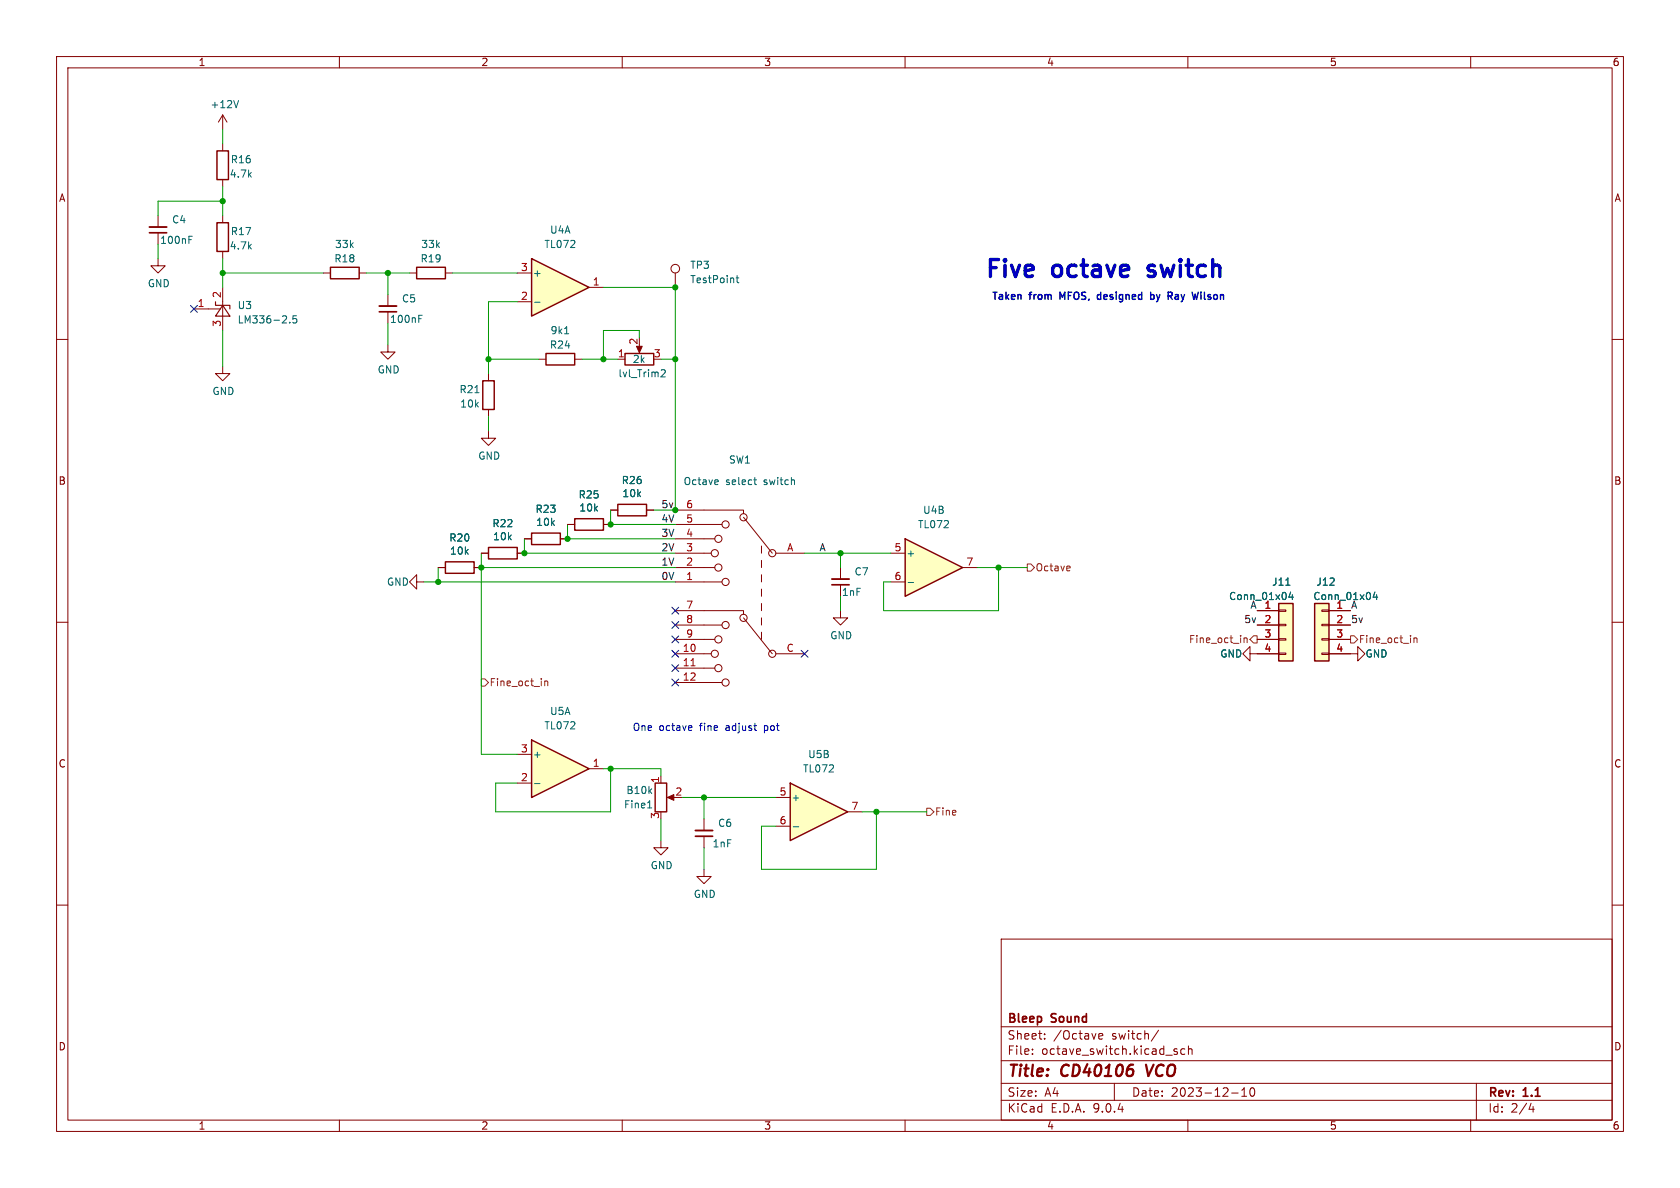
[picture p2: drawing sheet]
<svg xmlns="http://www.w3.org/2000/svg" width="297mm" height="210mm" viewBox="0 0 297 210" stroke-linecap="round" stroke-linejoin="round" font-family="sans-serif">
<g fill="none" stroke="#840000" stroke-width=".18">
<path d="M10 10h277v190h-277zM12 12h273v186h-273zM60 10v2M110 10v2M160 10v2M210 10v2M260 10v2M10 60h2M285 60h2M10 110h2M285 110h2M10 160h2"/>
<path d="M177 166h108v32h-108zM285 160h2M60 198v2M110 198v2M160 198v2M177 194.5h108M177 191.5h108M177 187.5h108M177 181.5h108M182.5 186.3v.1M182.5 185.5v.1M184.7 183.6v.1"/>
<path d="M184.7 182.8v.1M194.2 183.2l.8-.1-.1-.3-.4-.1-.3 .2 .1 .7h.6M197 191.5v3M204.8 182.1l-1.3 2M207.6 185.8l.5 .2 .1 .2-.2 .2-.5-.1M207.6 185.5h.5M209.5 185.5l-.5-.1-.3 .3v.4l.2 .2h.6M210 198v2M210.1 185.5l.2-.1 .4 .1v.9M210.1 184.9v1.5M217.7 193.2h1.2M219.5 193.8h.9"/>
<path d="M219.5 192.7l.5-.4v1.5M221.1 192.4l.2-.1a.81 .81 0 0 1 .6 .6 .81 .81 0 0 1-.3 .8l-.1 .1a.81 .81 0 0 1-.4-1.4zM260 198v2M261 191.5v6.5M270.7 195l-.4 1.1h.9M271 195.6v1"/>
</g>
<path d="M202.6 188.2l.4 2" fill="none" stroke="#840000" stroke-width=".4"/>
<path d="M94 45.7l10.1 5.1-10.1 5.1z" fill="#ffffc2"/>
<path d="M94 45.7l10.1 5.1-10.1 5.1z" fill="none" stroke="#840000" stroke-width=".25"/>
<path d="M91.4 48.3h2.6M91.4 53.3h2.6M104.1 50.8h2.6M238.8 115.6h1.2v1.2l1.3-1.2-1.3-1.3v1.3" fill="none" stroke="#840000" stroke-width=".18"/>
<path d="M94.5 53.4h1" fill="none" stroke="#006464" stroke-width=".18"/>
<path d="M232.4 106.7h2.5v10.1h-2.5z" fill="#ffffc2"/>
<path d="M232.4 106.7h2.5v10.1h-2.5z" fill="none" stroke="#840000" stroke-width=".25"/>
<path d="M233.7 107.8h1.2v.3h-1.2zM233.7 110.4h1.2v.2h-1.2zM233.7 112.9h1.2v.3h-1.2zM233.7 115.4h1.2v.3h-1.2zM234.9 108h3.9M234.9 110.5h3.9M234.9 113h3.9M234.9 115.6h3.9" fill="none" stroke="#840000" stroke-width=".18"/>
<path d="M243.1 104.7l-.3 .9h.7M243.4 105.1v.9" fill="none" stroke="#006464" stroke-width=".18"/>
<path d="M226.1 106.7h2.5v10.1h-2.5z" fill="#ffffc2"/>
<path d="M38.4 39.4h2v5.1h-2zM73.7 47.2h5v2.1h-5zM85.3 67.3h2.1v5.1h-2.1zM96.5 62.5h5.1v2h-5.1zM110.5 62.5h5.1v2h-5.1zM101.6 91.7h5.1v2h-5.1zM109.2 89.2h5.1v2h-5.1zM226.1 106.7h2.5v10.1h-2.5zM115.8 138.4h2.1v5.1h-2.1z" fill="none" stroke="#840000" stroke-width=".25"/>
<g fill="none" stroke="#840000" stroke-width=".18">
<path d="M27.9 38.1v2M39.4 38.1v1.3M27.9 45.7v1.3h1.3l-1.3 1.3-1.2-1.3h1.2M27.9 41.1v2.1M39.4 44.5v1.2M68.6 52.1v2M68.6 55.1v2.1M72.4 48.3h1.3M78.7 48.3h1.3M86.4 76.2v1.3h1.2l-1.2 1.2-1.3-1.2h1.3M86.4 66v1.3M86.4 72.4v1.3"/>
<path d="M95.2 63.5h1.3M101.6 63.5h1.3M109.2 63.5h1.3M113 61v1M100.3 92.7h1.3M106.7 92.7h1.2M107.9 90.2h1.3M114.3 90.2h1.3M73.7 102.9v1.2l-1.3-1.2 1.3-1.3v1.3h1.2M221 115.6v1.2l-1.3-1.2 1.3-1.3v1.3h5.1M222.2 108h3.9M222.2 110.5h3.9"/>
<path d="M222.2 113h3.9M226.1 107.8h1.2v.3h-1.2zM226.1 110.4h1.2v.2h-1.2zM226.1 112.9h1.2v.3h-1.2zM226.1 115.4h1.2v.3h-1.2zM116.8 137.2v1.2M116.8 148.6v1.3h1.3l-1.3 1.2-1.2-1.2h1.2M118.4 141h1M124.5 153.7v1.2h1.2l-1.2 1.3-1.3-1.3h1.3M124.5 144.8v2M124.5 147.8v2.1"/>
</g>
<path d="M33.4 42.4h.4M33.4 41.8h.6M74 56.3h.5M74 55.7h.6M99.8 59h.7M84 69.4h.7M116.9 65.5l.5-.2 .2 .4-.8 .9h.8M227.3 103.4h.7M228.2 104.7l-.3 .9h.8M228.5 105.1v.9M114.5 142.8h.7" fill="none" stroke="#006464" stroke-width=".18"/>
<path d="M26.4 41.1h3.1M67.1 55.1h3M122.9 147.8h3.1" fill="none" stroke="#840000" stroke-width=".3"/>
<path d="M26.4 40.1h3.1M67.1 54.1h3M122.9 146.8h3.1" fill="none" stroke="#840000" stroke-width=".33"/>
<g fill="#840000" stroke="#840000" stroke-width=".18">
<path d="M118 141l1.1-.5v1z"/>
<path d="M112.5 61.2h1l-.5 1.2z"/>
</g>
<path d="M139.7 138.4l10.2 5.1-10.2 5.1z" fill="#ffffc2"/>
<path d="M78.7 99.3h5.1v2h-5.1zM86.4 96.8h5v2h-5zM94 94.2h5.1v2.1h-5.1zM139.7 138.4l10.2 5.1-10.2 5.1z" fill="none" stroke="#840000" stroke-width=".25"/>
<path d="M85.1 97.8h1.3M91.4 97.8h1.3M92.7 95.3h1.3M99.1 95.3h1.2M77.5 100.3h1.2M83.8 100.3h1.3M137.2 141h2.5M137.2 146.1h2.5M149.9 143.5h2.5" fill="none" stroke="#840000" stroke-width=".18"/>
<path d="M140.2 146.1h1" fill="none" stroke="#006464" stroke-width=".18"/>
<path d="M94 130.8l10.1 5.1-10.1 5.1z" fill="#ffffc2"/>
<path d="M58.4 47.2h5.1v2.1h-5.1zM94 130.8l10.1 5.1-10.1 5.1z" fill="none" stroke="#840000" stroke-width=".25"/>
<path d="M34.3 54.6h4.7M39.4 50.8v7.6M57.1 48.3h1.3M63.5 48.3h1.3M39.4 64.8v1.2h1.2l-1.2 1.3-1.3-1.3h1.3M148.6 108v1.2h1.3l-1.3 1.3-1.3-1.3h1.3M91.4 133.4h2.6M91.4 138.4h2.6M104.1 135.9h2.6" fill="none" stroke="#840000" stroke-width=".18"/>
<path d="M51.2 57v.1M52.4 55.8h-.6v.6l.1-.1 .5 .1 .1 .2-.1 .4-.2 .1-.4-.1M94.5 138.5h1" fill="none" stroke="#006464" stroke-width=".18"/>
<path d="M38.1 53.3v.7h2.5v.6M39.4 54l1.2 1.9h-2.5z" fill="none" stroke="#840000" stroke-width=".2"/>
<path d="M160 95.3l10.2 5-10.2 5.1z" fill="#ffffc2"/>
<path d="M38.4 26.7h2v5.1h-2zM160 95.3l10.2 5-10.2 5.1z" fill="none" stroke="#840000" stroke-width=".25"/>
<g fill="none" stroke="#840000" stroke-width=".18">
<path d="M39.4 20.3l-.8 1.3M39.4 20.3l.7 1.3M39.4 20.3v2.6M39.4 25.4v1.3M39.4 31.8v1.2M119.4 48.3v2.5M68.6 61v1.2h1.2l-1.2 1.3-1.3-1.3h1.3M85.1 97.8h1.3M91.4 97.8h1.3M92.7 95.3h1.3M99.1 95.3h1.2M100.3 92.7h1.3"/>
<path d="M106.7 92.7h1.2M107.9 90.2h1.3M114.3 90.2h1.3M119.4 90.2h12v.6M119.4 97.8h6.3M119.4 92.7h8.2M119.4 95.3h7M131.4 91.4l5.1 6.4M134.6 96.5v1.3M134.6 99.1v1.2M137.2 97.8h5M157.5 97.8h2.5"/>
<path d="M77.5 100.3h1.2M83.8 100.3h1.3M119.4 108h12v.6M119.4 102.9h8.2M119.4 100.3h7M119.4 110.5h8.2M119.4 113h7M119.4 118.1h7M119.4 115.6h6.3M131.4 109.2l5.1 6.4M134.6 101.6v1.3M134.6 104.1v1.3"/>
<path d="M134.6 106.7v1.3M134.6 109.2v1.3M134.6 111.8v1.2M137.2 115.6h5M148.6 100.3v2.1M148.6 103.4v2M157.5 102.9h2.5M170.2 100.3h2.5M222.2 110.5h3.9M222.2 113h3.9M222.2 115.6h3.9M222.2 108h3.9"/>
<path d="M234.9 110.5h3.9M234.9 113h3.9M234.9 115.6h3.9M234.9 108h3.9M119.4 120.7h8.2"/>
<circle cx="119.4" cy="47.5" r=".76"/>
<circle cx="126.4" cy="97.8" r=".63"/>
<circle cx="127" cy="95.2" r=".63"/>
<circle cx="128.3" cy="92.7" r=".63"/>
<circle cx="131.4" cy="91.4" r=".63"/>
<circle cx="136.5" cy="97.8" r=".63"/>
<circle cx="126.4" cy="115.6" r=".63"/>
<circle cx="127" cy="100.3" r=".63"/>
<circle cx="127" cy="113" r=".63"/>
<circle cx="127" cy="118.1" r=".63"/>
<circle cx="128.3" cy="110.5" r=".63"/>
<circle cx="128.3" cy="102.9" r=".63"/>
<circle cx="131.4" cy="109.2" r=".63"/>
<circle cx="136.5" cy="115.6" r=".63"/>
<circle cx="128.3" cy="120.6" r=".63"/>
</g>
<path d="M42.2 17.8l-.5 1.2M130.1 49.1h.5M130.3 48.7v1.1l.3 .2M126.9 84.9l.1 .2-.6 .1M133.3 84.8h.4M133.4 85.5l.3 .2M160.5 103h1M227.3 103.4h.7M228.2 104.7l-.3 .9h.8M228.5 105.1v.9M243.1 104.7l-.3 .9h.7M243.4 105.1v.9" fill="none" stroke="#006464" stroke-width=".18"/>
<path d="M147.1 103.4h3" fill="none" stroke="#840000" stroke-width=".3"/>
<path d="M147.1 102.4h3" fill="none" stroke="#840000" stroke-width=".33"/>
<path d="M122.2 117.7h.7" fill="none" stroke="#a90000" stroke-width=".18"/>
<path d="M181.6 99.7h.6l.7 .6-.7 .7h-.6zM189.1 100.1l.1 .3-.6 .1M219.9 112.9l.2-.1h.3l.1 .8M219.9 112.8v.8M221.6 112.4h.6v1.3h-.6l-.6-.7zM238.8 112.4h.6l.6 .6-.6 .7h-.6zM250 112.8v.8M250 112.9l.1-.1h.4v.8M85.1 120h.6l.7 .7-.7 .6h-.6zM96.3 120.4v.8M96.3 120.5l.2-.1h.3v.8M163.8 142.9h.7l.6 .6-.6 .6h-.7z" fill="none" stroke="#725600" stroke-width=".18"/>
<g fill="none" stroke="#009600" stroke-width=".18">
<path d="M39.4 35.6h-11.5v2.5M39.4 22.9v2.5M39.4 33v5.1M27.9 43.2v2.5M39.4 45.7v5.1M39.4 58.4v6.4M39.4 48.3h17.7M64.8 48.3h7.6M68.6 48.3v3.8M68.6 57.2v3.8M80 48.3h11.4M91.4 53.3h-5v12.7"/>
<path d="M106.7 50.8h12.7v39.4h-3.8M113 59.7v-1.3h-6.3v5.1M86.4 73.7v2.5M86.4 63.5h8.8M102.9 63.5h6.3M116.8 63.5h2.6M85.1 97.8v35.6h6.3M92.7 95.3v2.5h26.7M100.3 92.7v2.6h19.1M107.9 90.2v2.5h11.5M142.2 97.8h15.3M148.6 97.8v2.5"/>
<path d="M74.9 102.9h44.5M77.5 100.3v2.6M85.1 100.3h34.3M148.6 105.4v2.6M172.7 100.3h8.9M176.5 100.3v7.7h-20.3v-5.1h1.3M106.7 135.9h10.1v1.3M107.9 135.9v7.6h-20.3v-5.1h3.8M116.8 144.8v3.8M120.6 141h16.6M124.5 141v3.8M124.5 149.9v3.8"/>
<path d="M152.4 143.5h11.4M154.9 143.5v10.2h-20.3v-7.6h2.6"/>
</g>
<g fill="none" stroke="#000084" stroke-width=".18">
<path d="M33.7 54l1.2 1.2M34.9 54l-1.2 1.2M118.8 115l1.2 1.2M118.8 109.9l1.2 1.2M118.8 107.3l1.2 1.3M118.8 112.4l1.2 1.2M118.8 117.5l1.2 1.2M120 115l-1.2 1.2M120 109.9l-1.2 1.2M120 107.3l-1.2 1.3M120 112.4l-1.2 1.2M120 117.5l-1.2 1.2"/>
<path d="M141.6 115l1.2 1.2M142.8 115l-1.2 1.2M118.8 120l1.2 1.3M120 120l-1.2 1.3"/>
</g>
<path d="M122.1 128.3l.2 .3-.6 .1M122.3 129.1h-.2" fill="none" stroke="#0000c2" stroke-width=".18"/>
<path d="M203 48.7l.2 .2M203.1 47l-.1 .3 .1 .4" fill="none" stroke="#0000c2" stroke-width=".6"/>
<path d="M187.8 52.6l-.4-.9v1.2M194.1 52.8l.1 .1h.4M194.6 52.1h-.4l-.1 .1M203.4 52.1h.4l.2 .2-.1 .6h-.5M203.4 51.7v1.2M204.5 52.1l.3 .8M204.6 53.3h-.1M208.1 52.1h-.3M208.2 52.4h-.3l-.2 .2 .1 .3h.4" fill="none" stroke="#0000c2" stroke-width=".25"/>
<g fill="#009600" stroke="#009600" stroke-width=".18">
<circle cx="119.4" cy="50.8" r=".46"/>
<circle cx="176.5" cy="100.3" r=".46"/>
<circle cx="92.7" cy="97.8" r=".46"/>
<circle cx="107.9" cy="92.7" r=".46"/>
<circle cx="100.3" cy="95.3" r=".46"/>
<circle cx="148.6" cy="97.8" r=".46"/>
<circle cx="86.4" cy="63.5" r=".46"/>
<circle cx="119.4" cy="90.2" r=".46"/>
<circle cx="119.4" cy="63.5" r=".46"/>
<circle cx="77.5" cy="102.9" r=".46"/>
<circle cx="85.1" cy="100.3" r=".46"/>
<circle cx="106.7" cy="63.5" r=".46"/>
<circle cx="124.5" cy="141" r=".46"/>
<circle cx="107.9" cy="135.9" r=".46"/>
<circle cx="154.9" cy="143.5" r=".46"/>
<circle cx="39.4" cy="48.3" r=".46"/>
<circle cx="39.4" cy="35.6" r=".46"/>
<circle cx="68.6" cy="48.3" r=".46"/>
</g>
<g font-size="4.2" fill="#0000c2">
<text x="174" y="49.3">Five</text>
<text x="186.3" y="49.3">octave</text>
<text x="204.4" y="49.3">switch</text>
</g>
<g font-size="2.8" fill="#840000">
<text x="178" y="190.9">Title:</text>
<text x="187.7" y="190.9">CD40106</text>
<text x="203.5" y="190.9">VCO</text>
</g>
<g font-size="2.1" fill="#840000">
<text x="178" y="184">Sheet:</text>
<text x="178" y="181.2">Bleep</text>
<text x="186" y="181.2">Sound</text>
<text x="186.2" y="184">/Octave</text>
<text x="196.6" y="184">switch/</text>
<text x="178" y="186.7">File:</text>
<text x="184.1" y="186.7">octave_switch.kicad_sch</text>
<text x="178" y="196.9">KiCad</text>
<text x="178" y="194.1">Size:</text>
<text x="184.7" y="194.1">A4</text>
<text x="185.7" y="196.9">E.D.A.</text>
<text x="193.3" y="196.9">9.0.4</text>
<text x="200" y="194.1">Date:</text>
<text x="207" y="194.1">2023-12-10</text>
<text x="263" y="194.3">Rev:</text>
<text x="263" y="196.9">Id:</text>
<text x="267.1" y="196.9">2/4</text>
<text x="269.4" y="194.3">1.1</text>
</g>
<g font-size="1.8" fill="#840000">
<text x="35" y="11.9">1</text>
<text x="85" y="11.9">2</text>
<text x="135" y="11.9">3</text>
<text x="185" y="11.9">4</text>
<text x="235" y="11.9">5</text>
<text x="285" y="11.9">6</text>
<text x="10.3" y="35.9">A</text>
<text x="285.3" y="35.9">A</text>
<text x="10.3" y="85.9">B</text>
<text x="285.3" y="85.9">B</text>
<text x="10.3" y="135.9">C</text>
<text x="285.3" y="135.9">C</text>
<text x="10.3" y="185.9">D</text>
<text x="285.3" y="185.9">D</text>
<text x="35" y="199.9">1</text>
<text x="85" y="199.9">2</text>
<text x="135" y="199.9">3</text>
<text x="185" y="199.9">4</text>
<text x="235" y="199.9">5</text>
<text x="285" y="199.9">6</text>
</g>
<g font-size="1.8" fill="#006464">
<text x="37.1" y="19.3">+12V</text>
<text x="40.7" y="29.1">R16</text>
<text x="40.5" y="31.6">4.7k</text>
<text x="30.3" y="39.7">C4</text>
<text x="40.7" y="41.8">R17</text>
<text x="97.1" y="41.5">U4A</text>
<text x="28.2" y="43.3">100nF</text>
<text x="40.5" y="44.3">4.7k</text>
<text x="59" y="46.6">R18</text>
<text x="59.1" y="44">33k</text>
<text x="74.3" y="46.6">R19</text>
<text x="74.4" y="44">33k</text>
<text x="96.1" y="44">TL072</text>
<text x="121.9" y="47.7">TP3</text>
<text x="26" y="51">GND</text>
<text x="71" y="53.7">C5</text>
<text x="94.1" y="49.1">+</text>
<text x="121.9" y="50.3">TestPoint</text>
<text x="41.9" y="54.8">U3</text>
<text x="41.9" y="57.4">LM336-2.5</text>
<text x="68.9" y="57.3">100nF</text>
<text x="97.2" y="59.3">9k1</text>
<text x="97.1" y="61.8">R24</text>
<text x="111.8" y="64.4">2k</text>
<text x="37.5" y="70">GND</text>
<text x="66.7" y="66.2">GND</text>
<text x="81.1" y="69.7">R21</text>
<text x="109.2" y="66.9">lvl_Trim2</text>
<text x="81.3" y="72.2">10k</text>
<text x="84.5" y="81.5">GND</text>
<text x="128.8" y="82.1">SW1</text>
<text x="102.2" y="88.3">R25</text>
<text x="109.8" y="85.8">R26</text>
<text x="109.9" y="88.1">10k</text>
<text x="120.8" y="86">Octave</text>
<text x="128.3" y="86">select</text>
<text x="135.1" y="86">switch</text>
<text x="79.3" y="95.9">R20</text>
<text x="87" y="93.4">R22</text>
<text x="87.1" y="95.7">10k</text>
<text x="94.6" y="90.9">R23</text>
<text x="94.7" y="93.2">10k</text>
<text x="102.3" y="90.6">10k</text>
<text x="162.2" y="93.6">TL072</text>
<text x="163.1" y="91">U4B</text>
<text x="79.5" y="98.2">10k</text>
<text x="151" y="101.9">C7</text>
<text x="160.1" y="98.7">+</text>
<text x="68.3" y="103.7">GND</text>
<text x="148.7" y="105.5">1nF</text>
<text x="217.2" y="106.3">Conn_01x04</text>
<text x="224.8" y="103.7">J11</text>
<text x="232.1" y="106.3">Conn_01x04</text>
<text x="232.6" y="103.7">J12</text>
<text x="238.8" y="107.7">A</text>
<text x="146.7" y="113.2">GND</text>
<text x="215.6" y="116.4">GND</text>
<text x="241.3" y="116.4">GND</text>
<text x="96.1" y="129.1">TL072</text>
<text x="97.1" y="126.6">U5A</text>
<text x="94.1" y="134.2">+</text>
<text x="141.9" y="136.8">TL072</text>
<text x="142.8" y="134.2">U5B</text>
<text x="110.2" y="143.1">Fine1</text>
<text x="110.6" y="140.6">B10k</text>
<text x="139.8" y="141.8">+</text>
<text x="125.9" y="150">1nF</text>
<text x="126.8" y="146.4">C6</text>
<text x="114.9" y="153.8">GND</text>
<text x="122.6" y="158.9">GND</text>
</g>
<g font-size="1.8" fill="#a90000">
<text x="39.1" y="52.8" transform="rotate(-90 39.1 52.8)">2</text>
<text x="92" y="48">3</text>
<text x="92" y="53.1">2</text>
<text x="104.7" y="50.5">1</text>
<text x="34.9" y="54.4">1</text>
<text x="39.1" y="57.9" transform="rotate(-90 39.1 57.9)">3</text>
<text x="109.1" y="63.2">1</text>
<text x="112.8" y="61" transform="rotate(-90 112.8 61)">2</text>
<text x="115.5" y="63.2">3</text>
<text x="121.2" y="89.9">6</text>
<text x="121.2" y="92.5">5</text>
<text x="121.2" y="95">4</text>
<text x="121.2" y="97.5">3</text>
<text x="121.2" y="100.1">2</text>
<text x="139.1" y="97.5">A</text>
<text x="158" y="97.5">5</text>
<text x="170.7" y="100.1">7</text>
<text x="121.2" y="102.6">1</text>
<text x="121.2" y="107.7">7</text>
<text x="158" y="102.6">6</text>
<text x="223.4" y="107.7">1</text>
<text x="236.1" y="107.7">1</text>
<text x="121.2" y="110.2">8</text>
<text x="121.2" y="112.8">9</text>
<text x="223.4" y="110.2">2</text>
<text x="223.4" y="112.8">3</text>
<text x="236.1" y="110.2">2</text>
<text x="236.1" y="112.8">3</text>
<text x="120.6" y="115.3">10</text>
<text x="120.6" y="117.9">11</text>
<text x="139" y="115.3">C</text>
<text x="223.4" y="115.3">4</text>
<text x="236.1" y="115.3">4</text>
<text x="120.6" y="120.4">12</text>
<text x="92" y="133.1">3</text>
<text x="104.7" y="135.6">1</text>
<text x="92" y="138.2">2</text>
<text x="116.6" y="138.5" transform="rotate(-90 116.6 138.5)">1</text>
<text x="119.3" y="140.7">2</text>
<text x="137.7" y="140.7">5</text>
<text x="150.4" y="143.3">7</text>
<text x="116.6" y="144.9" transform="rotate(-90 116.6 144.9)">3</text>
<text x="137.7" y="145.8">6</text>
</g>
<g font-size="1.8" fill="#0000c2">
<text x="175.3" y="53.1">Taken</text>
<text x="182.1" y="53.1">from</text>
<text x="187.9" y="53.1">MFOS,</text>
<text x="195.1" y="53.1">designed</text>
<text x="205" y="53.1">by</text>
<text x="208.6" y="53.1">Ray</text>
<text x="213.4" y="53.1">Wilson</text>
<text x="111.8" y="129.3">One</text>
<text x="116.5" y="129.3">octave</text>
<text x="123.8" y="129.3">fine</text>
<text x="128.6" y="129.3">adjust</text>
<text x="135.6" y="129.3">pot</text>
</g>
<g font-size="1.8" fill="#0f0f0f">
<text x="116.8" y="89.9">5v</text>
<text x="116.8" y="95">3V</text>
<text x="116.8" y="92.4">4V</text>
<text x="116.8" y="97.5">2V</text>
<text x="116.8" y="100.1">1V</text>
<text x="144.8" y="97.5">A</text>
<text x="116.8" y="102.6">0V</text>
<text x="221" y="107.7">A</text>
<text x="219.9" y="110.2">5v</text>
<text x="238.8" y="110.2">5v</text>
</g>
<g font-size="1.8" fill="#725600">
<text x="183" y="101.2">Octave</text>
<text x="210.1" y="113.9">Fine_oct_in</text>
<text x="240.1" y="113.9">Fine_oct_in</text>
<text x="86.5" y="121.5">Fine_oct_in</text>
<text x="165.2" y="144.4">Fine</text>
</g>
</svg>
